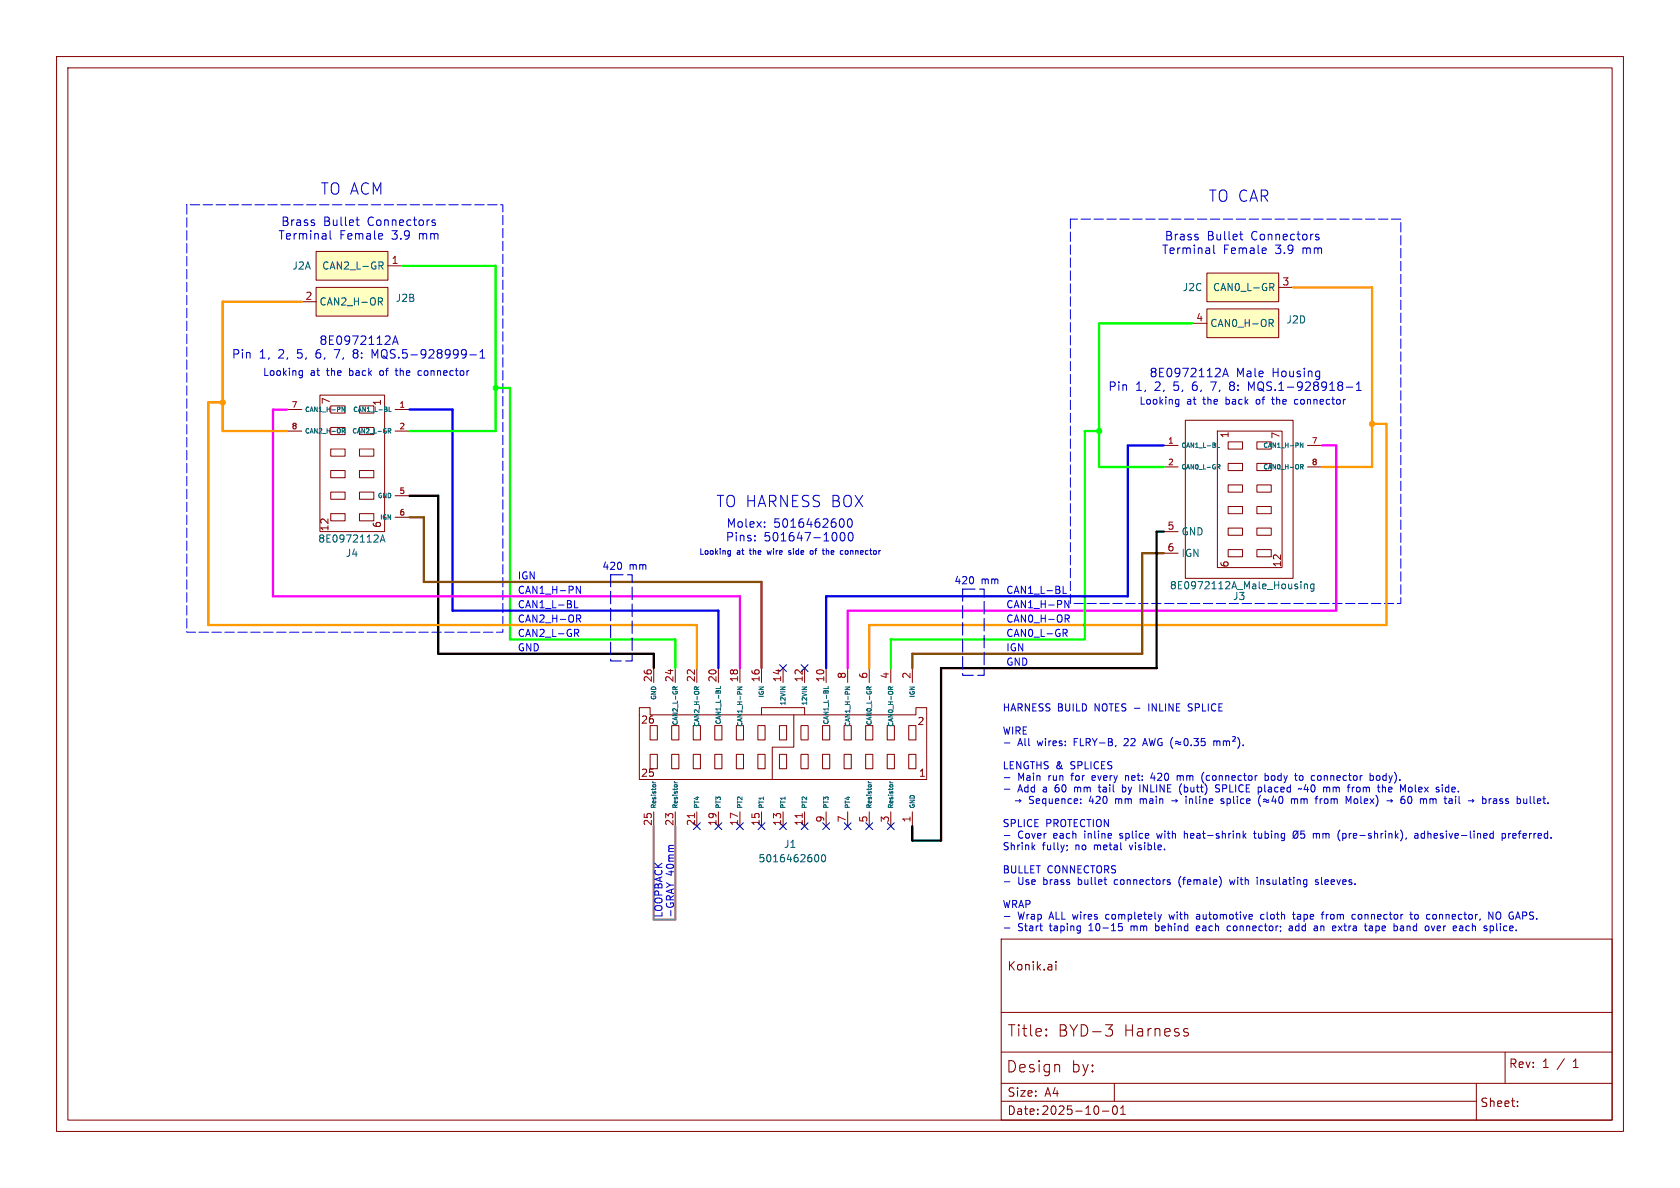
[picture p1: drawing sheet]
<svg xmlns="http://www.w3.org/2000/svg" width="297mm" height="210mm" viewBox="0 0 297 210" stroke-linecap="round" stroke-linejoin="round" font-family="sans-serif">
<g fill="none" stroke="#840000" stroke-width=".18">
<path d="M10 10h277v190h-277zM12 12h273v186h-273zM177 179h108M177 166h108v32h-108zM186.7 170v.1M186.7 170.5v1M177 191.5h108M177 186h108M177 194.7h84M185 183h.1l-.1 .1M185 183h-.1l.1 .1M185 181.9v.2"/>
<path d="M185 183v.1M185 181.9l.1 .1-.1 .1M185 181.9l-.1 .1 .1 .1M187.2 188.3l.1 1.2M194.9 196.4h1.1M195.4 181.1h1.3l-.7 .8a.54 .54 0 0 1 .7 .4v.5l-.2 .2-.8 .1M196.8 195.6l.2-.1a.81 .81 0 0 1 .6 .6 .81 .81 0 0 1-.3 .8l-.1 .1a.81 .81 0 0 1-.4-1.4zM197 191.5v3.2M198.1 197h.9M198.1 195.9l.4-.4v1.5M209.8 182.5l.3 .3-.1 .2-.2 .1M209.8 181.8l.2 .1"/>
<path d="M261 191.5v6.5M266.1 186v5.5M268.3 195.5v.1M268.3 194.7v.1"/>
</g>
<path d="M213.4 48.3h12.7v5h-12.7z" fill="#ffffc2"/>
<g fill="none" stroke="#840000" stroke-width=".18">
<path d="M213.4 48.3h12.7v5h-12.7zM226.1 50.8h2.5M205.7 78.7h2.6M209.5 74.3h19.1v27.9h-19.1zM215.2 76.2h11.4v24.1h-11.4zM217.1 78.1h2.6v1.3h-2.6zM222.2 78.1h2.5v1.3h-2.5zM231.1 78.7h2.6M205.7 97.8h2.6M205.7 94h2.6M205.7 82.6h2.6M217.1 97.2h2.6v1.2h-2.6z"/>
<path d="M217.1 93.3h2.6v1.3h-2.6zM217.1 89.5h2.6v1.3h-2.6zM217.1 85.7h2.6v1.3h-2.6zM217.1 81.9h2.6v1.3h-2.6zM222.2 97.2h2.5v1.2h-2.5zM222.2 93.3h2.5v1.3h-2.5zM222.2 89.5h2.5v1.3h-2.5zM222.2 85.7h2.5v1.3h-2.5zM222.2 81.9h2.5v1.3h-2.5zM231.1 82.6h2.6"/>
</g>
<g fill="none" stroke="#006464" stroke-width=".18">
<path d="M224.5 50.1h.5l.2 .3-.1 .3-.6 .1M224.8 50.8l.4 .6M215.2 78.3v.8h.4M230.3 78.3v.8l-.4-.8v.8M215.2 82.1h.3l.2 .2-.1 .2h-.4M215.4 82.5l.3 .4M229.9 82.1h.3l.2 .2-.1 .2h-.4M230.1 82.5l.3 .4M230 102.8v.1M230 103.2v.9M230.6 103.2v.9M230.6 103.4l.2-.2 .3 .1v.8"/>
<path d="M232.3 103.3l-.4-.1-.2 .3 .1 .5h.5M232.3 103.2v1.1l-.3 .2-.3-.1"/>
</g>
<path d="M55.9 44.5h12.7v5h-12.7z" fill="#ffffc2"/>
<g fill="none" stroke="#840000" stroke-width=".18">
<path d="M55.9 44.5h12.7v5h-12.7zM68.6 47h2.5M50.8 72.4h2.5M50.8 76.2h2.5M56.6 69.8h11.4v24.2h-11.4zM58.5 71.8h2.5v1.2h-2.5zM58.5 75.6h2.5v1.2h-2.5zM58.5 79.4h2.5v1.2h-2.5zM63.5 71.8h2.6v1.2h-2.6zM63.5 75.6h2.6v1.2h-2.6zM63.5 79.4h2.6v1.2h-2.6zM69.8 72.4h2.6"/>
<path d="M69.8 76.2h2.6M58.5 83.2h2.5v1.3h-2.5zM58.5 87h2.5v1.3h-2.5zM58.5 90.8h2.5v1.3h-2.5zM63.5 83.2h2.6v1.3h-2.6zM63.5 87h2.6v1.3h-2.6zM63.5 90.8h2.6v1.3h-2.6zM69.8 87.6h2.6M69.8 91.4h2.6"/>
</g>
<path d="M67 46.3h.5l.2 .2-.1 .4-.6 .1M67.3 47l.4 .6M60.5 72l.4 .8v-.8M60.5 75.8h.3l.2 .1-.1 .2-.4 .1M60.7 76.2l.3 .4M68.6 75.8h.3l.2 .1-.1 .2-.4 .1M68.8 72v.8h.4M68.8 76.2l.3 .4M67.2 95.8l.4-1.2 .5 1.2M67.3 95.5h.6" fill="none" stroke="#006464" stroke-width=".18"/>
<path d="M55.9 50.8h12.7v5.1h-12.7z" fill="#ffffc2"/>
<path d="M53.3 53.3h2.6M55.9 50.8h12.7v5.1h-12.7z" fill="none" stroke="#840000" stroke-width=".18"/>
<path d="M66.9 52.6h.5l.2 .3-.1 .4h-.6M67.2 53.3l.4 .6" fill="none" stroke="#006464" stroke-width=".18"/>
<path d="M213.4 54.6h12.7v5.1h-12.7z" fill="#ffffc2"/>
<g fill="none" stroke="#840000" stroke-width=".18">
<path d="M210.8 57.2h2.6M213.4 54.6h12.7v5.1h-12.7zM115.6 118.1v2.6M119.4 118.1v2.6M123.2 118.1v2.6M127 118.1v2.6M130.8 118.1v2.6M134.6 118.1v2.6M138.4 118.1v2.6M142.2 118.1v2.6M146 118.1v2.6M149.9 118.1v2.6"/>
<path d="M153.7 118.1v2.6M157.5 118.1v2.6M161.3 118.1v2.6M113 125.1h1.9v1.3h19.7v-1.3h7.6v1.3h19.7v-1.3h1.9v12.7h-50.8zM114.9 128.3h1.3v2.5h-1.3zM114.9 133.4h1.3v2.5h-1.3zM118.7 128.3h1.3v2.5h-1.3zM118.7 133.4h1.3v2.5h-1.3zM122.6 128.3h1.2v2.5h-1.2zM122.6 133.4h1.2v2.5h-1.2zM126.4 128.3h1.2v2.5h-1.2zM126.4 133.4h1.2v2.5h-1.2z"/>
<path d="M130.2 128.3h1.2v2.5h-1.2zM130.2 133.4h1.2v2.5h-1.2zM134 128.3h1.3v2.5h-1.3zM134 133.4h1.3v2.5h-1.3zM134.6 126.4h7.6M137.8 128.3h1.3v2.5h-1.3zM137.8 133.4h1.3v2.5h-1.3zM140.3 126.4v5.7h-3.8v5.7M141.6 128.3h1.3v2.5h-1.3zM141.6 133.4h1.3v2.5h-1.3zM145.4 128.3h1.3v2.5h-1.3zM145.4 133.4h1.3v2.5h-1.3z"/>
<path d="M149.2 128.3h1.3v2.5h-1.3zM149.2 133.4h1.3v2.5h-1.3zM153 128.3h1.3v2.5h-1.3zM153 133.4h1.3v2.5h-1.3zM156.8 128.3h1.3v2.5h-1.3zM156.8 133.4h1.3v2.5h-1.3zM160.7 128.3h1.2v2.5h-1.2zM160.7 133.4h1.2v2.5h-1.2zM115.6 143.5v2.6M119.4 143.5v2.6M123.2 143.5v2.6M127 143.5v2.6"/>
<path d="M130.8 143.5v2.6M134.6 143.5v2.6M138.4 143.5v2.6M142.2 143.5v2.6M146 143.5v2.6M149.9 143.5v2.6M153.7 143.5v2.6M157.5 143.5v2.6M161.3 143.5v2.6"/>
</g>
<g fill="none" stroke="#006464" stroke-width=".18">
<path d="M224.4 56.5h.5l.2 .2-.1 .4h-.6M224.7 57.1l.4 .6M115.4 138.4h.5M115.4 138.1l.2 .3M118.9 121.9v-.3l.2-.2 .2 .1 .1 .4M119.2 138.4h.5M119.2 138.1l.2 .3M119.7 121.4l-.3 .3M122.8 121.9v-.3l.1-.2 .2 .1 .1 .4M123.6 121.4l-.4 .3M127.4 121.3v.4h-.8M130.4 121.4h.8l-.8 .5h.8"/>
<path d="M138 121.4h.8l-.8 .5M141.8 121.4h.8l-.8 .5M146.4 121.3v.4h-.8M149.4 121.4h.8l-.8 .5h.8M153.2 121.9v-.3l.2-.2 .2 .1 .1 .4M153.5 138.4h.5M153.5 138.1l.2 .3M154 121.4l-.3 .3M157 121.9v-.3l.2-.2 .2 .1 .1 .4M157.3 138.4h.5M157.3 138.1l.2 .3M157.8 121.4l-.3 .3"/>
<path d="M144.3 151.1a.68 .68 0 0 1 .5 .6 .68 .68 0 0 1-.5 .6M145.3 151.2l.2-.1a.68 .68 0 0 1 .5 .6 .68 .68 0 0 1-.5 .6l-.2-.1-.1-.3z"/>
</g>
<path d="M122.8 143.8v.7M141.8 143.8v.7" fill="none" stroke="#a90000" stroke-width=".18"/>
<path d="M33 36.2v75.6h55.9v-75.6h-55.9M189.2 38.7v68h58.4v-68h-58.4" fill="none" stroke="#00f" stroke-width=".18" stroke-dasharray="1.7 .6"/>
<path d="M101.6 111.2h.5l.2 .3-.1 .4h-.6M101.6 106.2v1.2h.6M101.9 103.6l.7 1.3v-1.3M101.9 111.9l.4 .6M101.9 108.7h.5l.3 .2-.2 .4-.6 .1M102.2 109.4l.5 .6M187.9 111.2h.5l.3 .3-.2 .4h-.6M187.9 103.6v1.3h.6M188.2 111.9l.5 .6M188.2 106.2l.8 1.2v-1.2M188.3 108.7h.5l.2 .2-.1 .4-.6 .1M188.6 109.4l.4 .6" fill="none" stroke="#00f" stroke-width=".18"/>
<path d="M72.4 87.6h5.1v28h38.1v2.5M205.7 94h-1.2v24.1h-38.1v30.5h-5.1v-2.5" fill="none" stroke="#000" stroke-width=".41"/>
<path d="M71.1 47h16.5v29.2h-15.2M210.8 57.2h-16.5v25.4h11.4M87.6 68.6h2.6v44.4h29.2v5.1M194.3 76.2h-2.5v36.8h-34.3v5.1" fill="none" stroke="#0f0" stroke-width=".41"/>
<path d="M72.4 91.4h2.5v11.5h59.7v15.2M205.7 97.8h-3.8v17.8h-40.6v2.5" fill="none" stroke="#804d00" stroke-width=".41"/>
<path d="M50.8 72.4h-2.5v33h82.5v12.7M233.7 78.7h2.5v29.3h-86.3v10.1" fill="none" stroke="#f0f" stroke-width=".41"/>
<path d="M72.4 72.4h7.6v35.6h47v10.1M205.7 78.7h-6.3v26.7h-53.4v12.7" fill="none" stroke="#00f" stroke-width=".41"/>
<path d="M53.3 53.3h-13.9v22.9h11.4M228.6 50.8h14v31.8h-8.9M39.4 71.1h-2.6v39.4h86.4v7.6M242.6 74.9h2.5v35.6h-91.4v7.6" fill="none" stroke="#f90" stroke-width=".41"/>
<path d="M115.6 146.1v16.5h3.8v-16.5" fill="none" stroke="#848484" stroke-width=".41"/>
<g fill="none" stroke="#000084" stroke-width=".18">
<path d="M137.8 117.5l1.2 1.2M139 117.5l-1.2 1.2M141.6 117.5l1.2 1.2M142.8 117.5l-1.2 1.2M122.6 145.4l1.2 1.3M123.8 145.4l-1.2 1.3M126.4 145.4l1.2 1.3M127.6 145.4l-1.2 1.3M130.2 145.4l1.2 1.3M131.4 145.4l-1.2 1.3M134 145.4l1.2 1.3M135.2 145.4l-1.2 1.3"/>
<path d="M137.8 145.4l1.2 1.3M139 145.4l-1.2 1.3M141.6 145.4l1.2 1.3M142.8 145.4l-1.2 1.3M145.4 145.4l1.3 1.3M146.7 145.4l-1.3 1.3M149.3 145.4l1.2 1.3M150.5 145.4l-1.2 1.3M153.1 145.4l1.2 1.3M154.3 145.4l-1.2 1.3M156.9 145.4l1.2 1.3M158.1 145.4l-1.2 1.3"/>
</g>
<g fill="none" stroke="#0000c2" stroke-width=".18">
<path d="M55.6 39.4v.4M62.9 38.9h.6M63.1 38.4v1.3l.4 .2M76.4 39.2l.6 .4-.2 .3-.4-.1M76.9 38.9h-.3l-.2 .2M58.4 40.8v1.3l.2 .2M67.6 41.4v.2l-.7 .2M211.8 42v.3M214.6 43.3v1.3l.2 .2M219.1 41.4h.6M219.4 40.9v1.3l.3 .2M223.8 43.9l.1 .3-.8 .1"/>
<path d="M232.6 41.7l.6 .4-.2 .3-.4-.1M233.1 41.5l-.3-.1-.2 .2M53.1 65.5l.4 .1M53.5 65.5v1.1l-.2 .1-.3 .1M53.5 66.3l-.4 .1M66.3 62.9l-.5-1.1v1.5M69.4 60.9l.5-1.5 .5 1.5M69.5 60.5h.8M69.8 65.5h.5M70 65.1l.1 1.2M74.4 65.5l-.4 .1-.1 .2 .1 .4 .4 .2M83.1 62.7h1.1"/>
<path d="M84.9 63.3h.8M84.9 62.2l.4-.4v1.5M208 70.6l.4 .1M208.4 70.6v1l-.1 .2-.3 .1M208.4 71.4h-.4M216.2 66.6l.5-1.5 .5 1.5M216.3 66.2h.7M221.2 68.6l-.5-1.1v1.5M224.8 70.6h.5M225 70.2v1.2M229.3 70.6l-.3 .1-.2 .1 .1 .5 .4 .1M233.2 65.6l.1 .1"/>
<path d="M233.3 65.6l-.1 1.4M233.3 66.5l-.1 .1M238 68.4h1.2M239.8 69h.9M239.8 67.9l.4-.4v1.5M128.7 97.4h.4M128.7 97.9h.4M129.1 97.3v.8l-.3 .2M133.4 95.5v.1M133.4 94.7v.1M135.2 93.1v.1M135.2 92.3v.1"/>
<path d="M135.6 97.3l.2 .7M139.4 97.9l.3 .1M139.7 97.3l-.3 .2 .1 .1 .2 .1M143.3 97.4l.1-.1 .3 .1v.5h-.4zM146.1 97v1M146.2 97.3l-.1 .1M148.9 94.1a.81 .81 0 0 1 .6 .6 .81 .81 0 0 1-.3 .9h-.2a.81 .81 0 0 1-.3-1.3M148.9 91.7a.94 .94 0 0 1 0 1.5M149.7 97.3l-.3 .2 .1 .4 .2 .1M150 91.9l.2-.2a.81 .81 0 0 1 .5 .6 .81 .81 0 0 1-.2 .8l-.2 .1a.81 .81 0 0 1-.3-1.3zM150.1 94.3l.2-.2a.81 .81 0 0 1 .6 .6 .81 .81 0 0 1-.3 .9h-.1a.81 .81 0 0 1-.4-1.3zM177.6 131.3h.9"/>
<path d="M177.6 137.5h.9M177.6 139.5h.9M194.3 138.7l.1 1.2M198.4 138.7v1.3M198.4 139.9l.4 .1M198.8 139.2h-.4M199 137.1v.9M199.2 137.1l-.2 .1M202 131.8l.4-1.3 .4 1.3M202.1 131.5h.6M203.1 130.5l.4 1.3 .2-.9 .2 .9 .3-1.3M203.8 136.6l-.3 .9h.7"/>
<path d="M205.4 130.6a.59 .59 0 0 0-.7 .6 .59 .59 0 0 0 .7 .6v-.5h-.2M207.3 130.4a1.46 1.46 0 0 0 0 1.9M207.8 131.5l.2-.1 .5 .2 .3-.1M207.8 131.2l.2-.2 .5 .3 .3-.1M208.1 137.1v.9M208.1 137.2l.4-.1 .2 .2M208.7 138.8v.1M209.4 130.7l.2-.2a.68 .68 0 0 1 .5 .7 .68 .68 0 0 1-.5 .6l-.2-.1-.1-.4zM210 125.6l.2 .1M210.3 124.4l-.3 .3 .3 .3M210.6 131.7v.1M211.1 130.5h.8l-.5 .5 .4 .2v.5l-.2 .1-.5-.1"/>
<path d="M212.5 137.9l.3 .5M212.8 136.5l-.3 .5M213 130.5h-.6l-.1 .7 .2-.2 .4 .1 .2 .2-.1 .4-.2 .1-.5-.1M214.6 131v.8M214.6 131.1l.3-.1 .2 .2M214.9 139.2l.6 .3 .1 .3-.2 .2-.5-.1M215.1 131.2l.2-.2h.3l.1 .8M215.1 131.2v.6M216.3 131.1l.3-.1 .2 .2M216.3 131v.8M216.8 131.2l.2-.2h.3l.1 .8M216.8 131.2v.6"/>
<path d="M217.9 130.2h.3l.2 .2-.1 .2-.4 .4h.5M218.8 130.4a1.46 1.46 0 0 1 0 1.9M219.8 131.7v.1M223.6 137.2l.4-.1 .3 .2-.2 .6h-.5M223.6 136.7v1.3M229.7 139.4l.2 .1 .2-.1M230.1 137.1l-.3 .1-.1 .1 .1 .5 .3 .2M230.8 138.7l-.3 .9h.8M233.3 137.1l-.3 .1-.1 .1 .1 .5 .3 .2M240 139.2l-.2 .2v.4l.2 .2M242.2 137.2l.4-.1 .2 .2-.1 .6h-.5M242.2 136.7v1.3"/>
<path d="M243.8 137.2l-.3-.1-.2 .2 .1 .5 .1 .2 .3-.1M244.9 139.2v.8M245.5 139.2v.7M246.1 139.5l-.6 .1M249.5 139.2l.2 .2-.1 .5-.2 .1-.3-.1M255.5 139.8l.3 .2 .3-.1M256.1 139.2h-.3l-.3 .2M256.1 138.7v1.3M117.8 156l.7 .5M177.6 147.7h.9M177.6 155.9h.9M182.6 149.7l.3 .5"/>
<path d="M182.9 149.4l-.4 .5M188.6 149.4v.2M188.7 150.2l-.1 .2M195.2 155.5h.4M195.5 156.4h.1M197.2 141.2v.8M197.4 141.2l-.2 .1M201.6 141.2v.8M201.9 141.2l-.3 .1M204.5 147.3l.2 .9M206.5 155.9l.3 .1 .1 .2-.2 .2h-.2M206.5 155.5l.3 .1"/>
<path d="M207.1 141.6h1M208.5 155.3l-.1 .5 .1 .7M208.7 140.1l.2 .4M209.4 146.9v1.3M209.7 147.3l-.3 .2M216.3 141.3l-.3-.1-.2 .2 .1 .2 .4 .1v.3h-.5M217.4 155.5l.2 .9 .2-.6M219.8 146.9v1.3M219.9 147.7l.4 .5M220.3 147.3l-.5 .5M221.6 147.3h.5M221.8 146.9v1.1l.3 .2"/>
<path d="M222.3 155.1v.1M222.3 155.5v.9M222.7 140.8a1.47 1.47 0 0 0 .2 1.7M223.3 141.7l.3-.1 .5 .3 .2-.2M223.3 141.4l.3-.1 .5 .2 .2-.1M225.2 140.7l-.3 .9h.7M225.5 141.2v.8M226.1 141.3v.5l.3 .2 .3-.1 .1-.6M228.3 141.2v.8M228.4 141.3h-.1M228.7 147.1l.2-.2a.43 .43 0 0 1 .6 .4v.5a.42 .42 0 0 1-.5 .4 .42 .42 0 0 1-.4-.4zM228.8 141.3l.1 .1"/>
<path d="M228.9 141.4v.6M228.9 141.3v.1M229.3 141.3l.1 .7M229.5 146.9l-1 1.3M230.6 146.9h-.6l-.1 .6 .2-.1 .4 .1 .2 .1-.1 .5-.2 .1-.5-.1M232.2 147.5l.3-.2 .2 .2M232.2 147.3v.9M232.7 147.5v.7M233 155.6l-.3-.1-.2 .2 .1 .2 .4 .1v.3h-.5M233.2 147.4l-.3-.1-.2 .2M233.7 141.2l-.2 .1M236.9 146.7l-.2 .3"/>
<path d="M237.4 148.1l.3 .1M237.4 147.3v1.3M237.7 147.3l-.3 .1M238.4 141.7l.4-.9v1.2M239.8 141.2l-.3 .1-.1 .1v.5l.4 .1M245.2 141.6h.9M245.9 141.3l.2 .3M246.1 141.6l-.2 .2M248.6 148.1l-.1 .3M250.1 147.4h.5l.1 .8M250.7 147.6l-.4 .1-.2 .2 .2 .3 .4-.1M251.5 147.3l-.3 .3v.3l.3 .3"/>
<path d="M252.9 141.3l.3-.1 .1 .2M253.3 141.4v.6M253.5 141.2l-.2 .2M262.1 142h.4M262.1 140.8v1.2M262.5 141.2l-.4 .1M263.9 147.3l.1 .1M264 146.9v1.3M264 148.1l-.1 .1M265.6 147.4l.3-.1 .3 .3-.2 .5h-.4M265.6 147.3v1.3M266.7 147.3v.9"/>
<path d="M267.1 147.3l-.4 .3M270.5 140.8v1.1l.2 .1M271.2 140.8v1.1l.2 .1M177.6 162h.9M177.6 164h.9M184.2 164.5h.1M197.9 163.7l-.1 .1M198.2 163.7l.2 .3v.4l-.2 .1h-.4M204.3 163.3v1.2M204.3 164.5h.1M204.7 161.6l.3 .9M205 162.5l-.1 .3"/>
<path d="M205.3 161.6l-.3 .9M206.7 161.6l.2 .9M211.9 163.7h-.2l-.2 .2 .1 .6h.3M211.9 161.6l-.3 .1M212 162h-.3l-.2 .2 .1 .2 .4 .1M212.1 164l-.6 .1M217.5 163.7h-.3l-.3 .2 .2 .6h.4M223.5 161.7l-.4-.1-.2 .3 .1 .5h.5M227.9 163.7h.5l.1 .8M228.5 164h-.4l-.2 .2 .2 .3h.4M228.5 161.6h.5M228.7 161.2v1.1l.3 .2"/>
<path d="M232.8 163.7l.1 .8M232.9 164h-.4M232.9 164.5h-.4M233.6 161.6h.5M234.1 161.2l-.3 .1M234.5 161.6v.9M234.6 161.7l-.1 .2M236.6 163.7l.7 .8M237.3 163.7l-.7 .8M239.1 161.7h.5M239.1 162.4h.5M240.2 161.8v.6"/>
<path d="M242.1 163.7h.4l.1 .2M242.6 164h-.4l-.2 .2 .2 .3h.4M247.6 163.7h.5M248 164h-.3l-.2 .2 .1 .3h.4M249.2 161.6h.5M249.4 161.2v1.1l.3 .2M250.7 161.8l-.4-.2-.2 .3 .1 .5 .3 .1 .2-.1M253 163.7l.3 .8 .3-.8M253.8 161.7l-.3-.1-.2 .3v.5l.2 .1 .3-.1M258.2 163.7h.2l.2 .2v.6M258.6 164h-.4M258.6 164.5h-.4"/>
<path d="M263.6 163.7h.3l.1 .2v.5l-.4 .1M263.9 161.2v1.3l-.7-1.3v1.3M265 161.2a.43 .43 0 0 0-.5 .4v.5a.43 .43 0 0 0 .5 .4"/>
</g>
<path d="M107.9 101.6h3.9v15.2h-3.9zM170.2 104.1h3.8v15.3h-3.8z" fill="none" stroke="#0000c2" stroke-width=".2" stroke-dasharray="2.2 .8"/>
<g fill="#0f0" stroke="#0f0" stroke-width=".18">
<circle cx="87.6" cy="68.6" r=".46"/>
<circle cx="194.3" cy="76.2" r=".46"/>
</g>
<g fill="#f90" stroke="#f90" stroke-width=".18">
<circle cx="39.4" cy="71.1" r=".46"/>
<circle cx="242.6" cy="74.9" r=".46"/>
</g>
<g font-size="2.8" fill="#0000c2">
<text x="56.6" y="34.6">TO ACM</text>
<text x="213.6" y="35.9">TO CAR</text>
<text x="126.6" y="89.9">TO HARNESS BOX</text>
</g>
<g font-size="2.8" fill="#840000">
<text x="178" y="183.5">Title:</text>
<text x="186.9" y="183.5">BYD-3</text>
<text x="198.6" y="183.5">Harness</text>
<text x="177.8" y="189.8">Design</text>
<text x="189.3" y="189.8">by:</text>
</g>
<g font-size="2.1" fill="#0000c2">
<text x="49.6" y="40.2">Brass</text>
<text x="57.2" y="40.2">Bullet</text>
<text x="65" y="40.2">Connectors</text>
<text x="49.1" y="42.6">Terminal</text>
<text x="60" y="42.6">Female</text>
<text x="69.3" y="42.6">3.9</text>
<text x="74.2" y="42.6">mm</text>
<text x="205.3" y="45.1">Terminal</text>
<text x="205.8" y="42.7">Brass</text>
<text x="213.4" y="42.7">Bullet</text>
<text x="216.2" y="45.1">Female</text>
<text x="221.2" y="42.7">Connectors</text>
<text x="225.5" y="45.1">3.9</text>
<text x="230.4" y="45.1">mm</text>
<text x="40.9" y="63.6">Pin</text>
<text x="45.8" y="63.6">1,</text>
<text x="49.2" y="63.6">2,</text>
<text x="52.7" y="63.6">5,</text>
<text x="56.1" y="63.6">6,</text>
<text x="56.4" y="61.2">8E0972112A</text>
<text x="59.6" y="63.6">7,</text>
<text x="63" y="63.6">8:</text>
<text x="66.5" y="63.6">MQS.5-928999-1</text>
<text x="195.9" y="69.3">Pin</text>
<text x="200.7" y="69.3">1,</text>
<text x="203.1" y="66.9">8E0972112A</text>
<text x="204.2" y="69.3">2,</text>
<text x="207.6" y="69.3">5,</text>
<text x="211.1" y="69.3">6,</text>
<text x="214.5" y="69.3">7,</text>
<text x="217.9" y="69.3">8:</text>
<text x="218.5" y="66.9">Male</text>
<text x="221.4" y="69.3">MQS.1-928918-1</text>
<text x="225" y="66.9">Housing</text>
<text x="128.2" y="95.9">Pins:</text>
<text x="128.4" y="93.5">Molex:</text>
<text x="135" y="95.9">501647-1000</text>
<text x="136.7" y="93.5">5016462600</text>
</g>
<g font-size="2.1" fill="#840000">
<text x="178" y="171.8">Konik.ai</text>
<text x="266.7" y="189">Rev:</text>
<text x="272.6" y="189">1</text>
<text x="275.4" y="189">/</text>
<text x="278.2" y="189">1</text>
<text x="178" y="197.3">Date: 2025-10-01</text>
<text x="178" y="194.1">Size:</text>
<text x="184.7" y="194.1">A4</text>
<text x="261.6" y="195.9">Sheet:</text>
</g>
<g font-size="1.8" fill="#006464">
<text x="51.6" y="47.9">J2A</text>
<text x="56.9" y="47.9">CAN2_L-GR</text>
<text x="69.9" y="53.6">J2B</text>
<text x="209" y="51.7">J2C</text>
<text x="214.3" y="51.7">CAN0_L-GR</text>
<text x="56.4" y="54.2">CAN2_H-OR</text>
<text x="213.9" y="58">CAN0_H-OR</text>
<text x="227.3" y="57.4">J2D</text>
<text x="208.8" y="94.8">GND</text>
<text x="56.2" y="96.1">8E0972112A</text>
<text x="61" y="98.7">J4</text>
<text x="208.8" y="98.7">IGN</text>
<text x="206.7" y="104.4">8E0972112A_Male_Housing</text>
<text x="217.9" y="106.3">J3</text>
<text x="134" y="152.6">5016462600</text>
<text x="138.5" y="150.1">J1</text>
</g>
<g font-size="1.8" fill="#a90000">
<text x="69.1" y="46.7">1</text>
<text x="53.9" y="53.1">2</text>
<text x="226.6" y="50.5">3</text>
<text x="211.4" y="56.9">4</text>
<text x="206.3" y="93.7">5</text>
<text x="206.3" y="97.5">6</text>
<text x="115.3" y="120.7" transform="rotate(-90 115.3 120.7)">26</text>
<text x="119.1" y="120.7" transform="rotate(-90 119.1 120.7)">24</text>
<text x="122.9" y="120.7" transform="rotate(-90 122.9 120.7)">22</text>
<text x="126.7" y="120.7" transform="rotate(-90 126.7 120.7)">20</text>
<text x="130.6" y="120.7" transform="rotate(-90 130.6 120.7)">18</text>
<text x="134.4" y="120.7" transform="rotate(-90 134.4 120.7)">16</text>
<text x="138.2" y="120.7" transform="rotate(-90 138.2 120.7)">14</text>
<text x="142" y="120.7" transform="rotate(-90 142 120.7)">12</text>
<text x="145.8" y="120.7" transform="rotate(-90 145.8 120.7)">10</text>
<text x="149.6" y="120.1" transform="rotate(-90 149.6 120.1)">8</text>
<text x="153.4" y="120.1" transform="rotate(-90 153.4 120.1)">6</text>
<text x="157.2" y="120.1" transform="rotate(-90 157.2 120.1)">4</text>
<text x="161" y="120.1" transform="rotate(-90 161 120.1)">2</text>
<text x="115.3" y="146.1" transform="rotate(-90 115.3 146.1)">25</text>
<text x="119.1" y="146.1" transform="rotate(-90 119.1 146.1)">23</text>
<text x="122.9" y="146.1" transform="rotate(-90 122.9 146.1)">21</text>
<text x="126.7" y="146.1" transform="rotate(-90 126.7 146.1)">19</text>
<text x="130.6" y="146.1" transform="rotate(-90 130.6 146.1)">17</text>
<text x="134.4" y="146.1" transform="rotate(-90 134.4 146.1)">15</text>
<text x="138.2" y="146.1" transform="rotate(-90 138.2 146.1)">13</text>
<text x="142" y="146.1" transform="rotate(-90 142 146.1)">11</text>
<text x="145.8" y="145.5" transform="rotate(-90 145.8 145.5)">9</text>
<text x="149.6" y="145.5" transform="rotate(-90 149.6 145.5)">7</text>
<text x="153.4" y="145.5" transform="rotate(-90 153.4 145.5)">5</text>
<text x="157.2" y="145.5" transform="rotate(-90 157.2 145.5)">3</text>
<text x="161" y="145.5" transform="rotate(-90 161 145.5)">1</text>
</g>
<g font-size="1.8" fill="#0000c2">
<text x="46.4" y="66.7">Looking</text>
<text x="54.8" y="66.7">at</text>
<text x="57.9" y="66.7">the</text>
<text x="62" y="66.7">back</text>
<text x="67.6" y="66.7">of</text>
<text x="70.6" y="66.7">the</text>
<text x="74.8" y="66.7">connector</text>
<text x="201.3" y="71.7">Looking</text>
<text x="209.8" y="71.7">at</text>
<text x="212.8" y="71.7">the</text>
<text x="217" y="71.7">back</text>
<text x="222.5" y="71.7">of</text>
<text x="225.6" y="71.7">the</text>
<text x="229.7" y="71.7">connector</text>
<text x="106.4" y="100.9">420</text>
<text x="111.2" y="100.9">mm</text>
<text x="168.6" y="103.5">420</text>
<text x="173.4" y="103.5">mm</text>
<text x="177.2" y="126">HARNESS BUILD</text>
<text x="193.6" y="126">NOTES -</text>
<text x="203.5" y="126">INLINE</text>
<text x="210.7" y="126">SPLICE</text>
<text x="177.2" y="130.1">WIRE</text>
<text x="177.2" y="136.2">LENGTHS &amp;</text>
<text x="179.9" y="132.1">All</text>
<text x="183.5" y="132.1">wires:</text>
<text x="189.4" y="136.2">SPLICES</text>
<text x="190.1" y="132.1">FLRY-B,</text>
<text x="199.2" y="132.1">22</text>
<text x="179.5" y="142.3">þÿ!’Sequence:</text>
<text x="179.9" y="138.2">Main</text>
<text x="179.9" y="140.3">Add</text>
<text x="184.5" y="140.3">a</text>
<text x="185.4" y="138.2">run</text>
<text x="186.8" y="140.3">60</text>
<text x="189.7" y="138.2">for</text>
<text x="190.4" y="140.3">mm</text>
<text x="193" y="142.3">420</text>
<text x="193.5" y="138.2">every</text>
<text x="194.9" y="140.3">tail</text>
<text x="197.8" y="142.3">mm</text>
<text x="199.2" y="140.3">by</text>
<text x="199.6" y="138.2">net:</text>
<text x="202.4" y="142.3">main</text>
<text x="202.5" y="140.3">INLINE</text>
<text x="204.3" y="138.2">420</text>
<text x="208.2" y="142.3">þÿ!’inline</text>
<text x="209.1" y="138.2">mm</text>
<text x="209.8" y="140.3">(butt)</text>
<text x="213.7" y="138.2">(connector</text>
<text x="216.4" y="140.3">SPLICE</text>
<text x="217.3" y="142.3">splice</text>
<text x="224.1" y="140.3">placed</text>
<text x="225.1" y="138.2">body</text>
<text x="230.1" y="142.3">mm</text>
<text x="230.7" y="138.2">to</text>
<text x="231.5" y="140.3">~40</text>
<text x="233.7" y="138.2">connector</text>
<text x="234.7" y="142.3">from</text>
<text x="236" y="140.3">mm</text>
<text x="240.2" y="142.3">Molex)</text>
<text x="240.6" y="140.3">from</text>
<text x="244.3" y="138.2">body).</text>
<text x="246.1" y="140.3">the</text>
<text x="247.6" y="142.3">þÿ!’60</text>
<text x="250.2" y="140.3">Molex</text>
<text x="254" y="142.3">mm</text>
<text x="256.8" y="140.3">side.</text>
<text x="258.5" y="142.3">tail</text>
<text x="262.8" y="142.3">þÿ!’brass</text>
<text x="271.9" y="142.3">bullet.</text>
<text x="177.2" y="146.4">SPLICE</text>
<text x="179.9" y="148.5">Cover</text>
<text x="184.9" y="146.4">PROTECTION</text>
<text x="186.3" y="148.5">each</text>
<text x="192" y="148.5">inline</text>
<text x="198.4" y="148.5">splice</text>
<text x="205.2" y="148.5">with</text>
<text x="210.2" y="148.5">heat-shrink</text>
<text x="222.8" y="148.5">tubing</text>
<text x="233.6" y="148.5">mm</text>
<text x="238.2" y="148.5">(pre-shrink),</text>
<text x="252" y="148.5">adhesive-lined</text>
<text x="267.6" y="148.5">preferred.</text>
<text x="119.4" y="154.8" transform="rotate(-90 119.4 154.8)">40mm</text>
<text x="177.2" y="150.5">Shrink</text>
<text x="177.2" y="154.6">BULLET</text>
<text x="184.3" y="150.5">fully;</text>
<text x="185.1" y="154.6">CONNECTORS</text>
<text x="190.2" y="150.5">no</text>
<text x="193.7" y="150.5">metal</text>
<text x="200.2" y="150.5">visible.</text>
<text x="177.2" y="160.7">WRAP</text>
<text x="179.9" y="156.6">Use</text>
<text x="184.5" y="156.6">brass</text>
<text x="190.8" y="156.6">bullet</text>
<text x="197.5" y="156.6">connectors</text>
<text x="209" y="156.6">(female)</text>
<text x="218.3" y="156.6">with</text>
<text x="223.3" y="156.6">insulating</text>
<text x="233.8" y="156.6">sleeves.</text>
<text x="117.3" y="162.3" transform="rotate(-90 117.3 162.3)">LOOPBACK</text>
<text x="119.4" y="162.3" transform="rotate(-90 119.4 162.3)">-GRAY</text>
<text x="179.9" y="162.8">Wrap</text>
<text x="179.9" y="164.8">Start</text>
<text x="185.6" y="162.8">ALL wires</text>
<text x="185.7" y="164.8">taping</text>
<text x="192.8" y="164.8">10-15</text>
<text x="195.9" y="162.8">completely</text>
<text x="200.4" y="164.8">mm</text>
<text x="204.9" y="164.8">behind</text>
<text x="207.4" y="162.8">with</text>
<text x="212.4" y="164.8">each</text>
<text x="212.4" y="162.8">automotive</text>
<text x="218" y="164.8">connector;</text>
<text x="223.9" y="162.8">cloth</text>
<text x="229.2" y="164.8">add</text>
<text x="229.9" y="162.8">tape</text>
<text x="233.8" y="164.8">an</text>
<text x="235.2" y="162.8">from</text>
<text x="237.3" y="164.8">extra</text>
<text x="240.7" y="162.8">connector</text>
<text x="243.2" y="164.8">tape</text>
<text x="248.5" y="164.8">band</text>
<text x="251.2" y="162.8">to</text>
<text x="254.3" y="164.8">over</text>
<text x="254.3" y="162.8">connector,</text>
<text x="259.4" y="164.8">each</text>
<text x="265.1" y="164.8">splice.</text>
<text x="265.4" y="162.8">NO GAPS.</text>
</g>
<g font-size="1.8" fill="#840000">
<text x="58.5" y="71.6" transform="rotate(-90 58.5 71.6)">7</text>
<text x="67.5" y="71.8" transform="rotate(-90 67.5 71.8)">1</text>
<text x="217.4" y="77.5" transform="rotate(-90 217.4 77.5)">1</text>
<text x="226.4" y="77.7" transform="rotate(-90 226.4 77.7)">7</text>
<text x="58.3" y="94" transform="rotate(-90 58.3 94)">12</text>
<text x="67.5" y="93.4" transform="rotate(-90 67.5 93.4)">6</text>
<text x="217.4" y="100.4" transform="rotate(-90 217.4 100.4)">6</text>
<text x="226.7" y="100.4" transform="rotate(-90 226.7 100.4)">12</text>
<text x="113.2" y="128.1">26</text>
<text x="162.1" y="128.4">2</text>
<text x="113.2" y="137.5">25</text>
<text x="162.4" y="137.5">1</text>
</g>
<g font-size="1.8" fill="#00f">
<text x="91.4" y="105.1">CAN1_H-PN</text>
<text x="91.4" y="102.5">IGN</text>
<text x="91.4" y="107.6">CAN1_L-BL</text>
<text x="177.8" y="105.1">CAN1_L-BL</text>
<text x="177.8" y="107.6">CAN1_H-PN</text>
<text x="91.4" y="112.7">CAN2_L-GR</text>
<text x="91.4" y="110.1">CAN2_H-OR</text>
<text x="177.8" y="112.7">CAN0_L-GR</text>
<text x="177.8" y="110.1">CAN0_H-OR</text>
<text x="91.4" y="115.2">GND</text>
<text x="177.8" y="117.8">GND</text>
<text x="177.8" y="115.2">IGN</text>
</g>
<g font-size="1.4" fill="#a90000">
<text x="51.5" y="72.1">7</text>
<text x="51.5" y="75.9">8</text>
<text x="70.5" y="72.1">1</text>
<text x="70.5" y="75.9">2</text>
<text x="206.4" y="82.3">2</text>
<text x="206.4" y="78.5">1</text>
<text x="231.8" y="82.3">8</text>
<text x="231.8" y="78.5">7</text>
<text x="70.5" y="87.4">5</text>
<text x="70.5" y="91.2">6</text>
</g>
<g font-size="1.4" fill="#0000c2">
<text x="123.5" y="98.3">Looking</text>
<text x="130.3" y="98.3">at</text>
<text x="132.8" y="98.3">the</text>
<text x="136.1" y="98.3">wire</text>
<text x="140.1" y="98.3">side</text>
<text x="144.2" y="98.3">of</text>
<text x="146.7" y="98.3">the</text>
<text x="150" y="98.3">connector</text>
</g>
<g font-size="1.1" fill="#006464">
<text x="53.8" y="73">CAN1_H-PN</text>
<text x="53.8" y="76.8">CAN2_H-OR</text>
<text x="62.1" y="76.8">CAN2_L-GR</text>
<text x="62.3" y="73">CAN1_L-BL</text>
<text x="208.8" y="83.2">CAN0_L-GR</text>
<text x="208.8" y="79.4">CAN1_L-BL</text>
<text x="223.2" y="83.2">CAN0_H-OR</text>
<text x="223.2" y="79.4">CAN1_H-PN</text>
<text x="66.6" y="88.3">GND</text>
<text x="67" y="92.1">IGN</text>
<text x="116.2" y="123.9" transform="rotate(-90 116.2 123.9)">GND</text>
<text x="135.2" y="123.5" transform="rotate(-90 135.2 123.5)">IGN</text>
<text x="139.1" y="124.9" transform="rotate(-90 139.1 124.9)">12VIN</text>
<text x="142.9" y="124.9" transform="rotate(-90 142.9 124.9)">12VIN</text>
<text x="161.9" y="123.5" transform="rotate(-90 161.9 123.5)">IGN</text>
<text x="120" y="128.4" transform="rotate(-90 120 128.4)">CAN2_L-GR</text>
<text x="123.8" y="128.6" transform="rotate(-90 123.8 128.6)">CAN2_H-OR</text>
<text x="127.6" y="128.2" transform="rotate(-90 127.6 128.2)">CAN1_L-BL</text>
<text x="131.4" y="128.6" transform="rotate(-90 131.4 128.6)">CAN1_H-PN</text>
<text x="146.7" y="128.2" transform="rotate(-90 146.7 128.2)">CAN1_L-BL</text>
<text x="150.5" y="128.6" transform="rotate(-90 150.5 128.6)">CAN1_H-PN</text>
<text x="154.3" y="128.4" transform="rotate(-90 154.3 128.4)">CAN0_L-GR</text>
<text x="158.1" y="128.6" transform="rotate(-90 158.1 128.6)">CAN0_H-OR</text>
<text x="116.2" y="143" transform="rotate(-90 116.2 143)">Resistor</text>
<text x="120" y="143" transform="rotate(-90 120 143)">Resistor</text>
<text x="123.8" y="143" transform="rotate(-90 123.8 143)">PT4</text>
<text x="127.6" y="143" transform="rotate(-90 127.6 143)">PT3</text>
<text x="131.4" y="143" transform="rotate(-90 131.4 143)">PT2</text>
<text x="135.2" y="143" transform="rotate(-90 135.2 143)">PT1</text>
<text x="139.1" y="143" transform="rotate(-90 139.1 143)">PT1</text>
<text x="142.9" y="143" transform="rotate(-90 142.9 143)">PT2</text>
<text x="146.7" y="143" transform="rotate(-90 146.7 143)">PT3</text>
<text x="150.5" y="143" transform="rotate(-90 150.5 143)">PT4</text>
<text x="154.3" y="143" transform="rotate(-90 154.3 143)">Resistor</text>
<text x="158.1" y="143" transform="rotate(-90 158.1 143)">Resistor</text>
<text x="161.9" y="143" transform="rotate(-90 161.9 143)">GND</text>
</g>
</svg>
